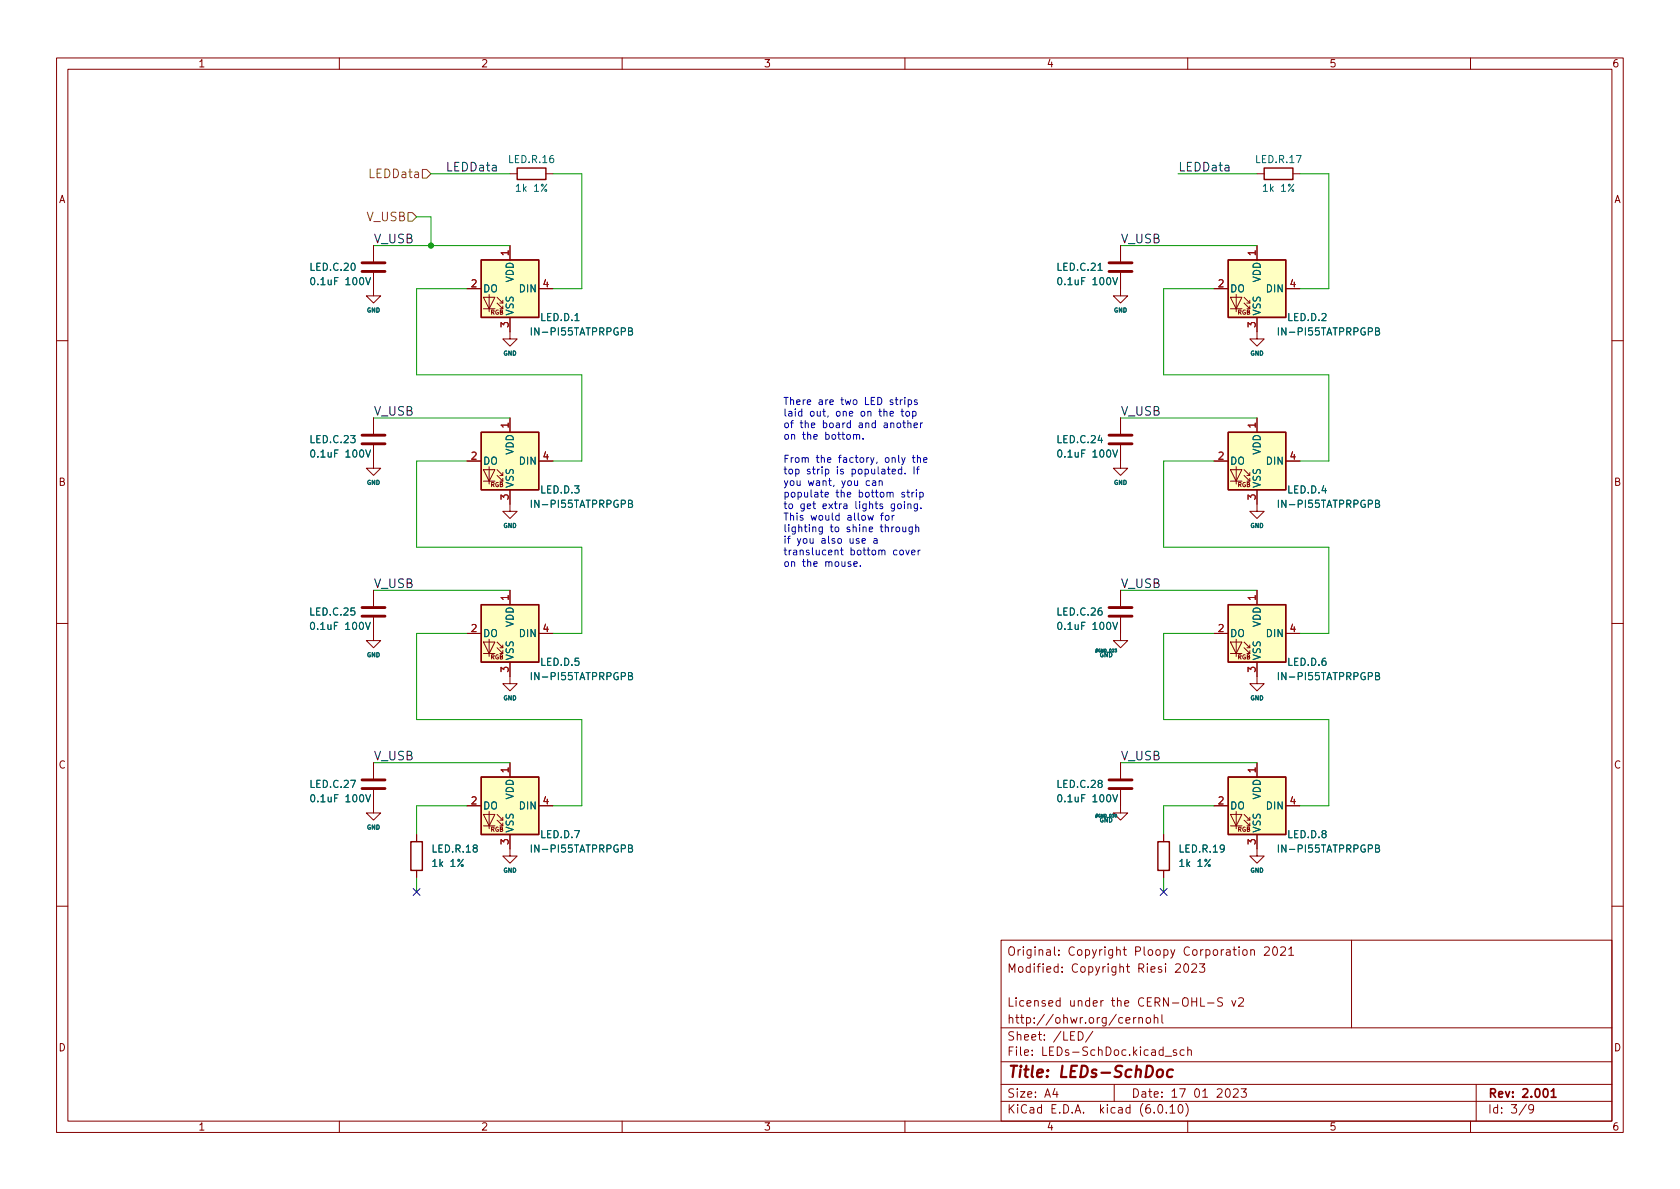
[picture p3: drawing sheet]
<svg xmlns="http://www.w3.org/2000/svg" width="297mm" height="210mm" viewBox="0 0 297 210" stroke-linecap="round" stroke-linejoin="round" font-family="sans-serif">
<g fill="none" stroke="#840000" stroke-width=".18">
<path d="M10 10.2h277v190.1h-277zM12 12.2h273v186.1h-273zM60 10.2v2M110 10.2v2M160 10.2v2M210 10.2v2M260 10.2v2M90.2 30.7h1.2M96.5 30.7h1.3M222.2 30.7h1.3M228.6 30.7h1.3M66 48.3v4h1.3l-1.3 1.3-1.2-1.3h1.2"/>
<path d="M66 43.4v2.8M82.5 51h2.6M85.5 52.6h2l-1 2zM85.5 54.6h2M86.5 52.1v3M87.9 53.6l1 1v-.5M87.9 52.6l1 1v-.5M88.4 53.6h.5M90.2 56.1v3.8h1.2l-1.2 1.3-1.3-1.3h1.3M90.2 43.4v2.6M95.2 51h2.6M198.1 48.3v4h1.3l-1.3 1.3-1.3-1.3h1.3"/>
<path d="M198.1 43.4v2.8M214.6 51h2.6M217.6 52.6h2l-1 2zM217.6 54.6h2M218.6 52.1v3M220 53.6l1 1v-.5M220 52.6l1 1v-.5M220.5 53.6h.5M222.2 56.1v3.8h1.3l-1.3 1.3-1.2-1.3h1.2M222.2 43.4v2.6M227.3 51h2.6M10 60.2h2"/>
<path d="M66 78.7v4.1h1.3l-1.3 1.3-1.2-1.3h1.2M66 73.9v2.8M90.2 73.9v2.5M198.1 78.7v4.1h1.3l-1.3 1.3-1.3-1.3h1.3M198.1 73.9v2.8M222.2 73.9v2.5M285 60.2h2M82.5 81.5h2.6M85.5 83.1h2l-1 2zM85.5 85.1h2M86.5 82.5v3.1M87.9 84.1l1 1v-.5"/>
<path d="M87.9 83.1l1 1v-.5M88.4 84.1h.5M90.2 86.6v3.8h1.2l-1.2 1.3-1.3-1.3h1.3M95.2 81.5h2.6M214.6 81.5h2.6M217.6 83.1h2l-1 2zM217.6 85.1h2M218.6 82.5v3.1M220 84.1l1 1v-.5M220 83.1l1 1v-.5M220.5 84.1h.5M222.2 86.6v3.8h1.3l-1.3 1.3-1.2-1.3h1.2"/>
<path d="M227.3 81.5h2.6M10 110.2h2M66 109.2v4.1h1.3l-1.3 1.2-1.2-1.2h1.2M66 104.4v2.8M82.5 112h2.6M85.5 113.5h2l-1 2.1zM85.5 115.6h2M86.5 113v3.1M87.9 114.5l1 1.1v-.5M87.9 113.5l1 1v-.5M88.4 114.5h.5M90.2 117.1v3.8h1.2l-1.2 1.3-1.3-1.3h1.3"/>
<path d="M90.2 104.4v2.5M95.2 112h2.6M198.1 109.2v4.1h1.3l-1.3 1.2-1.3-1.2h1.3M198.1 104.4v2.8M214.6 112h2.6M217.6 113.5h2l-1 2.1zM217.6 115.6h2M218.6 113v3.1M220 114.5l1 1.1v-.5M220 113.5l1 1v-.5M220.5 114.5h.5M222.2 117.1v3.8h1.3l-1.3 1.3-1.2-1.3h1.2"/>
<path d="M222.2 104.4v2.5M227.3 112h2.6M285 110.2h2M66 139.7v4.1h1.3l-1.3 1.2-1.2-1.2h1.2M66 134.9v2.8M90.2 134.9v2.5M198.1 139.7v4.1h1.3l-1.3 1.2-1.3-1.2h1.3M198.1 134.9v2.8M222.2 134.9v2.5M73.7 147.6v1.2M73.7 153.9v1.3M82.5 142.5h2.6"/>
<path d="M85.5 144h2l-1 2zM85.5 146h2M86.5 143.5v3.1M87.9 145l1 1v-.5M87.9 144l1 1v-.5M88.4 145h.5M90.2 147.6v3.8h1.2l-1.2 1.2-1.3-1.2h1.3M95.2 142.5h2.6M205.7 147.6v1.2M205.7 153.9v1.3M214.6 142.5h2.6M217.6 144h2l-1 2z"/>
<path d="M217.6 146h2M218.6 143.5v3.1M220 145l1 1v-.5M220 144l1 1v-.5M220.5 145h.5M222.2 147.6v3.8h1.3l-1.3 1.2-1.2-1.2h1.2M227.3 142.5h2.6M10 160.2h2M177 166.3h108v32h-108zM200.4 179.9v1M200.9 179.9l-.3 .1-.2 .2M201.4 179.9v1"/>
<path d="M204.1 179.4v1.5M205.4 179.4v1.3l.2 .2M207.9 170.6l.5-.2 .2 .2 .1 .3-.9 1h.9M209.4 170.6l.2-.2a.81 .81 0 0 1 .6 .7 .81 .81 0 0 1-.3 .8h-.1a.81 .81 0 0 1-.4-1.3zM210.7 170.6l.6-.2 .2 .2 .1 .3-1 1h1M212.1 170.4h.9l-.5 .6 .4 .1v.7l-.2 .1h-.4l-.2-.1M212.3 176.4v1.5h.7M213.5 177.4h1.1M216.1 176.5l-.5-.1-.3 .3 .1 .4 .7 .3v.4l-.2 .1h-.6M217.8 176.9l.3 1 .4-1M219 176.6l.6-.2 .2 .2 .1 .3-1 1h1M219.8 168.1l.2-.2 .4 .2 .1 .5-.1 .3h-.4l-.2-.1z"/>
<path d="M221.1 168.1l.3-.2 .3 .1 .1 .9M221.1 167.9v1M223.6 167.6l.5-.2 .3 .2v.3l-.9 1h.9M225.2 167.5l.2-.1a.81 .81 0 0 1 .5 .7 .81 .81 0 0 1-.3 .8h-.1a.81 .81 0 0 1-.6-.6 .81 .81 0 0 1 .3-.8zM226.4 167.6l.6-.2 .2 .2 .1 .3-.9 1h.9M227.9 167.9l.4-.5v1.5M227.9 168.9h.8M239 166.3v15.5M285 160.2h2M60 198.3v2M110 198.3v2M160 198.3v2"/>
<path d="M177 194.8h108M177 191.8h108M177 187.8h108M177 181.8h108M186.5 192.5l-.4 1h1M186.9 193v1M190.6 182.4a.76 .76 0 0 1 .9 .8 .76 .76 0 0 1-.9 .7zM193.2 182.4l-1.3 1.9M197 191.8v3M199.1 180.4l.7-.1-.1-.3-.4-.1-.2 .2v.8h.6M201.4 180.1l.2-.2 .3 .1 .1 .9M202.7 180.1l.2-.2 .5 .2v.5l-.1 .3h-.4l-.2-.1z"/>
<path d="M204.1 180.1l.2-.2 .3 .1 .1 .9M204.9 195.4l.2-.1a.81 .81 0 0 1 .6 .7 .81 .81 0 0 1-.3 .8h-.2a.81 .81 0 0 1-.6-.6 .81 .81 0 0 1 .3-.8zM206 186.8h1.1M206.2 196.7v.1M206.9 195.8l.4-.5v1.5M206.9 196.8h.8M208 185.7l-.4-.1-.2 .2 .1 .3 .5 .1v.4h-.6M208.5 195.4l.1-.1a.81 .81 0 0 1 .6 .7 .81 .81 0 0 1-.3 .8h-.1a.81 .81 0 0 1-.6-.6 .81 .81 0 0 1 .3-.8zM209.4 185.7l-.5-.1-.3 .3v.4l.2 .3h.6M209.6 195.1a1.72 1.72 0 0 1 0 2.3M210 198.3v2M210 185.8l.2-.2 .4 .1v.9"/>
<path d="M210 185.1v1.5M216.8 192.7l.2-.2a.81 .81 0 0 1 .6 .7 .81 .81 0 0 1-.3 .8h-.2a.81 .81 0 0 1-.3-1.3zM218.1 192.7l.5-.2 .3 .2v.3l-.9 1h.9M219.4 192.5h1l-.5 .6 .4 .1v.7l-.2 .1h-.5l-.2-.1M260 198.3v2M261 191.8v6.5M269.9 195.3l-1.3 1.9M271.2 196l-.3 .3h-.3l-.3-.3 .1-.6 .5-.1 .2 .2a.99 .99 0 0 1-.4 1.3h-.3"/>
</g>
<path d="M273.1 192.6l.1-.1a.8 .8 0 0 1 .5 .8 .8 .8 0 0 1-.5 .7 .99 .99 0 0 1-.1-1.4zM274.3 193l.4-.5v1.5M274.3 194h.8" fill="none" stroke="#840000" stroke-width=".3"/>
<path d="M204.7 189.3a.52 .52 0 0 1 .5-.2 .52 .52 0 0 1 .4 .4v.6a.55 .55 0 0 1-.6 .4 .55 .55 0 0 1-.5-.4zM207.4 189.2a.66 .66 0 0 0-1 .3l-.1 .6 .2 .3 .2 .1 .5-.1" fill="none" stroke="#840000" stroke-width=".4"/>
<g fill="#ffffc2" stroke="#ffffc2" stroke-width=".18">
<path d="M85.1 137.4h10.1v10.2h-10.1z"/>
<path d="M85.1 46h10.1v10.1h-10.1z"/>
<path d="M217.2 106.9h10.1v10.2h-10.1z"/>
<path d="M85.1 76.4h10.1v10.2h-10.1z"/>
<path d="M85.1 106.9h10.1v10.2h-10.1z"/>
<path d="M217.2 76.4h10.1v10.2h-10.1z"/>
<path d="M217.2 46h10.1v10.1h-10.1z"/>
<path d="M217.2 137.4h10.1v10.2h-10.1z"/>
</g>
<path d="M91.4 29.7h5.1v2h-5.1zM223.5 29.7h5.1v2h-5.1zM85.1 46h10.1v10.1h-10.1zM217.2 46h10.1v10.1h-10.1zM85.1 76.4h10.1v10.2h-10.1zM217.2 76.4h10.1v10.2h-10.1zM85.1 106.9h10.1v10.2h-10.1zM217.2 106.9h10.1v10.2h-10.1zM85.1 137.4h10.1v10.2h-10.1zM217.2 137.4h10.1v10.2h-10.1zM72.6 148.8h2.1v5.1h-2.1zM204.7 148.8h2.1v5.1h-2.1z" fill="none" stroke="#840000" stroke-width=".25"/>
<g fill="none" stroke="#006464" stroke-width=".18">
<path d="M55.1 49.2l.1-.1a.68 .68 0 0 1 .5 .6 .68 .68 0 0 1-.5 .7l-.1-.2-.2-.3zM64.7 49.1l.4 1.3 .4-1.3M93.9 58v1.2M111.1 58.6l.6-.1 .1-.2-.1-.2-.6-.1v1.2h.5l.2-.1 .1-.3-.4-.2M187.2 49.1h.1a.68 .68 0 0 1 .5 .6 .68 .68 0 0 1-.5 .7 .84 .84 0 0 1-.1-1.3zM196.7 49.1l.5 1.3 .4-1.3M226 58v1.2M243.2 58.6l.5-.1 .2-.2-.1-.2-.6-.1v1.2h.5l.2-.1v-.3l-.3-.2M55.1 79.7l.1-.1a.68 .68 0 0 1 .5 .6 .68 .68 0 0 1-.5 .6l-.1-.1-.2-.4zM64.7 79.6l.4 1.2 .4-1.2M187.2 79.6h.1a.68 .68 0 0 1 .5 .6 .68 .68 0 0 1-.5 .6 .84 .84 0 0 1-.1-1.2zM196.7 79.6l.5 1.2 .4-1.2"/>
<path d="M93.9 88.5v1.2M111.1 89.1l.6-.1 .1-.2-.1-.2-.6-.1v1.2h.5l.2-.1 .1-.3-.4-.2M226 88.5v1.2M243.2 89.1l.5-.1 .2-.2-.1-.2-.6-.1v1.2h.5l.2-.1v-.3l-.3-.2M55.1 110.1l.1-.1a.68 .68 0 0 1 .4 .7 .68 .68 0 0 1-.4 .6 .84 .84 0 0 1-.1-1.2zM64.6 110l.5 1.3 .4-1.3M93.9 118.9v1.3M111.1 119.5h.6l.1-.2-.1-.2-.6-.2v1.3h.5l.2-.1 .1-.3-.4-.3M187.2 110.1l.1-.1a.68 .68 0 0 1 .5 .7 .68 .68 0 0 1-.5 .6 .84 .84 0 0 1-.1-1.2zM196.7 110l.5 1.3 .4-1.3M226 118.9v1.3M243.2 119.5h.5l.2-.2-.1-.2-.6-.2v1.3h.5l.2-.1v-.3l-.3-.3"/>
<path d="M55.1 140.6l.1-.1a.68 .68 0 0 1 .5 .7 .68 .68 0 0 1-.5 .6l-.1-.1-.2-.4zM64.7 140.5l.4 1.3 .4-1.3M93.9 149.4v1.3M111.1 150h.6l.1-.2-.1-.3-.6-.1v1.3h.5l.2-.1 .1-.3-.4-.3M187.2 140.6l.1-.1a.68 .68 0 0 1 .5 .7 .68 .68 0 0 1-.5 .6 .84 .84 0 0 1-.1-1.2zM196.7 140.5l.5 1.3 .4-1.3M226 149.4v1.3M243.2 150h.5l.2-.2-.1-.3-.6-.1v1.3h.5l.2-.1v-.3l-.3-.3"/>
</g>
<g fill="none" stroke="#840000" stroke-width=".51">
<path d="M64 46.5h4.1M64 48h4.1M196.1 46.5h4.1M196.1 48h4.1M64 77h4.1M64 78.5h4.1M196.1 77h4.1M196.1 78.5h4.1M64 107.4h4.1M64 109h4.1M196.1 107.4h4.1M196.1 109h4.1"/>
<path d="M64 137.9h4.1M64 139.4h4.1M196.1 137.9h4.1M196.1 139.4h4.1"/>
</g>
<path d="M72.1 37.6h.8l.8 .7-.8 .8h-.8zM74.7 30h.7l.8 .7-.8 .8h-.7z" fill="none" stroke="#725600" stroke-width=".18"/>
<g fill="none" stroke="#0000c2" stroke-width=".18">
<path d="M149.8 77l.1-.2 .4 .2 .1 .4-.2 .2-.3 .1-.1-.1zM150.9 77l.2-.2 .3 .1v.8M150.9 76.8v.9M151.4 77l.2-.2 .3 .1 .1 .8M152.6 77.6v.1M157.4 73.2l.6-.2-.1-.2-.3-.1-.2 .2v.6h.5M158.3 70.7h.5M158.5 70.3v1.1l.3 .1M158.6 74.9l.2-.1 .4 .1v.5l-.1 .2h-.3l-.2-.1zM159.2 70.7v.8M159.3 72.7h.5M159.5 72.3v1.1l.3 .2"/>
<path d="M159.6 70.7l-.4 .2M159.6 74.8h.5M159.8 74.4v1.1l.3 .1M160 70.3v.1M160 70.7v.8M160.3 72.8l.3-.1 .2 .3v.3l-.2 .3-.3-.1-.1-.2zM160.5 74.9l.2-.1h.3l.1 .8M160.5 74.4v1.2M160.6 70.8l.3-.1 .3 .2-.1 .6h-.5M160.6 70.7v1.3M161.4 72.8l.3-.1 .3 .3-.1 .5h-.5M161.4 72.7v1.3"/>
<path d="M161.6 75.2l.6-.1v-.3h-.4l-.2 .2 .1 .6h.5M162.2 70.8l-.3-.1-.2 .2v.2l.5 .1v.3h-.5M162.8 74.8v.8M163.1 74.8l-.3 .2M150.4 99.4l-.3-.1-.2 .2 .1 .2 .4 .1v.3h-.5M151 99.7l.6-.1-.1-.2-.4-.1-.1 .2v.6h.5M151.9 95.3l-.3-.1-.2 .2v.2l.5 .1v.3h-.5M152.4 95.7l.6-.2v-.2l-.4-.1-.2 .2 .1 .6h.5M153.7 85.1l-.3-.1-.3 .3 .2 .5h.4M154.3 85.1h.5v.8M154.5 95.3h.5l.1 .8M154.8 85.3l-.4 .1-.2 .2 .2 .3 .4-.1"/>
<path d="M155.1 95.5l-.4 .1-.2 .2 .2 .3 .4-.1M155.4 85.1l.2-.1 .3 .1 .1 .8M155.4 85v.9M155.7 91.1h.5M156.2 90.7l-.3 .2v1.1M156.6 91.2l.4-.1 .2 .3v.3l-.2 .3-.4-.1-.1-.2zM156.9 83h.5M157.1 82.5v1.1l.3 .2M157.7 83.4l.6-.1v-.3h-.4l-.2 .1 .1 .7h.5M157.7 91.1v.9M158 93.2l-.3 .2M158.1 91.1l-.4 .3"/>
<path d="M158.2 89.1v1l-.3 .3-.3-.1M158.2 89.2l-.4-.1-.2 .2 .1 .6h.5M158.5 93.2h.3l.3 .2v.4l-.3 .2h-.3l-.1-.2zM158.6 97.3h-.4l-.2 .2 .1 .6h.5M158.8 89.2l.3-.1 .3 .2v.4l-.3 .2h-.3l-.1-.2zM158.9 80.5v1.1l.2 .2M159.2 97.3h.3l.2 .2v.4l-.2 .2h-.3l-.1-.2zM159.4 83h-.3l-.3 .2 .1 .6h.5M159.4 80.9l.3 .9M159.4 82.5v1.3M159.6 93.2l.1 .8h.3l.2-.1M159.9 87.1h-.3l-.2 .1 .1 .2 .4 .1v.3h-.5"/>
<path d="M159.9 88.7v.1M159.9 89.1v.8M160 80.9l-.4 1.2-.2 .1M160 83.7v.1M160.2 97.3l.3 .8 .3-.8M160.2 93.2v.8M160.3 87.1h.5M160.5 86.6v1.1l.3 .2M160.5 89.2l.2-.1 .3 .1 .1 .7M160.5 89.1v.8M161.2 97.7l.6-.1-.1-.3h-.3l-.2 .2v.6h.5M161.2 87.1v.8"/>
<path d="M161.3 93.2v1l-.2 .3-.3-.1M161.3 93.2h-.4l-.2 .2 .1 .6h.5M161.3 80.9h.5M161.5 80.5v1.1l.3 .2M161.6 87.1l-.4 .2M161.6 82.5v1.3M161.9 93.3l.2-.1h.3l.1 .8M161.9 92.8v1.2M162 86.6v.2M162 83h.5M162 87.1v.8M162.2 81l.2-.1 .3 .1 .1 .8"/>
<path d="M162.2 89.1v1l-.2 .3-.3-.1M162.2 89.2l-.3-.1-.3 .2 .1 .6h.5M162.2 80.5v1.3M162.3 97.3v.8M162.5 82.5l-.3 .2v1.1M162.6 87.1h.4l.2 .2-.1 .5h-.5M162.6 87.1v1.2M162.7 97.3l-.4 .2M162.8 89.8v.1M163.3 81.3l.6-.1-.1-.2-.3-.1-.2 .2 .1 .6h.4M152.1 100v.2"/>
</g>
<g fill="none" stroke="#009600" stroke-width=".18">
<path d="M73.7 38.3h2.5v5.1M76.2 30.7h14M97.8 30.7h5.1v20.3h-5.1M208.3 30.7h13.9M229.9 30.7h5v20.3h-5M66 43.4h24.2M82.5 51h-8.8v15.3h29.2v15.2h-5.1M198.1 43.4h24.1M214.6 51h-8.9v15.3h29.2v15.2h-5M66 73.9h24.2M198.1 73.9h24.1M82.5 81.5h-8.8v15.3h29.2v15.2h-5.1"/>
<path d="M214.6 81.5h-8.9v15.3h29.2v15.2h-5M66 104.4h24.2M82.5 112h-8.8v15.2h29.2v15.3h-5.1M198.1 104.4h24.1M214.6 112h-8.9v15.2h29.2v15.3h-5M66 134.9h24.2M198.1 134.9h24.1M73.7 155.2v2.5M82.5 142.5h-8.8v5.1M205.7 155.2v2.5M214.6 142.5h-8.9v5.1"/>
</g>
<path d="M73.1 157.1l1.2 1.2M74.3 157.1l-1.2 1.2M205.1 157.1l1.2 1.2M206.3 157.1l-1.2 1.2" fill="none" stroke="#000084" stroke-width=".18"/>
<circle cx="76.2" cy="43.4" r=".46" fill="#009600" stroke="#009600" stroke-width=".18"/>
<text font-size="2.8" fill="#840000" x="178" y="190.6">Title: LEDs-SchDoc</text>
<g font-size="2.1" fill="#725600">
<text x="65.6" y="31.5">LEDData</text>
<text x="64.8" y="39.1">V_USB</text>
</g>
<g font-size="2.1" fill="#0f0f0f">
<text x="78.7" y="30.3">LEDData</text>
<text x="208.3" y="30.3">LEDData</text>
<text x="66" y="43">V_USB</text>
<text x="198.1" y="43">V_USB</text>
<text x="66" y="73.5">V_USB</text>
<text x="198.1" y="73.5">V_USB</text>
<text x="66" y="104">V_USB</text>
<text x="198.1" y="104">V_USB</text>
<text x="66" y="134.4">V_USB</text>
<text x="198.1" y="134.4">V_USB</text>
</g>
<g font-size="2.1" fill="#840000">
<text x="178" y="172">Modified: Copyright Riesi 2023</text>
<text x="178" y="169">Original: Copyright Ploopy Corporation 2021</text>
<text x="178" y="178">Licensed under the CERN-OHL-S v2</text>
<text x="178" y="184">Sheet: /LED/</text>
<text x="178" y="181">http://ohwr.org/cernohl</text>
<text x="178" y="186.7">File: LEDs-SchDoc.kicad_sch</text>
<text x="178" y="196.9">KiCad E.D.A. kicad (6.0.10)</text>
<text x="178" y="194.1">Size: A4</text>
<text x="200" y="194.1">Date: 17 01 2023</text>
<text x="263" y="194.1">Rev: 2.001</text>
<text x="263" y="196.9">Id: 3/9</text>
</g>
<g font-size="1.8" fill="#840000">
<text x="35" y="11.9">1</text>
<text x="85" y="11.9">2</text>
<text x="135" y="11.9">3</text>
<text x="185" y="11.9">4</text>
<text x="235" y="11.9">5</text>
<text x="285" y="11.9">6</text>
<text x="10.3" y="35.9">A</text>
<text x="285.3" y="35.9">A</text>
<text x="10.3" y="85.9">B</text>
<text x="285.3" y="85.9">B</text>
<text x="10.3" y="135.9">C</text>
<text x="285.3" y="135.9">C</text>
<text x="10.3" y="185.9">D</text>
<text x="285.3" y="185.9">D</text>
<text x="35" y="199.9">1</text>
<text x="85" y="199.9">2</text>
<text x="135" y="199.9">3</text>
<text x="185" y="199.9">4</text>
<text x="235" y="199.9">5</text>
<text x="285" y="199.9">6</text>
</g>
<g font-size="1.8" fill="#006464">
<text x="90.1" y="28.8">LED.R.16</text>
<text x="222.2" y="28.8">LED.R.17</text>
<text x="91.5" y="33.9">1k 1%</text>
<text x="223.6" y="33.9">1k 1%</text>
<text x="55" y="47.9">LED.C.20</text>
<text x="187.1" y="47.9">LED.C.21</text>
<text x="55.5" y="50.4">0.1uF 100V</text>
<text x="85.3" y="51.7">DO</text>
<text x="90.8" y="50" transform="rotate(-90 90.8 50)">VDD</text>
<text x="92" y="51.7">DIN</text>
<text x="187.6" y="50.4">0.1uF 100V</text>
<text x="217.4" y="51.7">DO</text>
<text x="222.9" y="50" transform="rotate(-90 222.9 50)">VDD</text>
<text x="224" y="51.7">DIN</text>
<text x="90.8" y="55.9" transform="rotate(-90 90.8 55.9)">VSS</text>
<text x="94.4" y="59.3">IN-PI55TATPRPGPB</text>
<text x="95.7" y="56.8">LED.D.1</text>
<text x="222.9" y="55.9" transform="rotate(-90 222.9 55.9)">VSS</text>
<text x="226.5" y="59.3">IN-PI55TATPRPGPB</text>
<text x="227.7" y="56.8">LED.D.2</text>
<text x="55" y="78.4">LED.C.23</text>
<text x="55.5" y="80.9">0.1uF 100V</text>
<text x="85.3" y="82.2">DO</text>
<text x="90.8" y="80.4" transform="rotate(-90 90.8 80.4)">VDD</text>
<text x="92" y="82.2">DIN</text>
<text x="187.1" y="78.4">LED.C.24</text>
<text x="187.6" y="80.9">0.1uF 100V</text>
<text x="217.4" y="82.2">DO</text>
<text x="222.9" y="80.4" transform="rotate(-90 222.9 80.4)">VDD</text>
<text x="224" y="82.2">DIN</text>
<text x="90.8" y="86.4" transform="rotate(-90 90.8 86.4)">VSS</text>
<text x="94.4" y="89.8">IN-PI55TATPRPGPB</text>
<text x="95.7" y="87.2">LED.D.3</text>
<text x="222.9" y="86.4" transform="rotate(-90 222.9 86.4)">VSS</text>
<text x="226.5" y="89.8">IN-PI55TATPRPGPB</text>
<text x="227.7" y="87.2">LED.D.4</text>
<text x="54.9" y="108.8">LED.C.25</text>
<text x="55.5" y="111.4">0.1uF 100V</text>
<text x="85.3" y="112.6">DO</text>
<text x="90.8" y="110.9" transform="rotate(-90 90.8 110.9)">VDD</text>
<text x="92" y="112.6">DIN</text>
<text x="187.1" y="108.8">LED.C.26</text>
<text x="187.6" y="111.4">0.1uF 100V</text>
<text x="217.4" y="112.6">DO</text>
<text x="222.9" y="110.9" transform="rotate(-90 222.9 110.9)">VDD</text>
<text x="224" y="112.6">DIN</text>
<text x="90.8" y="116.8" transform="rotate(-90 90.8 116.8)">VSS</text>
<text x="95.7" y="117.7">LED.D.5</text>
<text x="222.9" y="116.8" transform="rotate(-90 222.9 116.8)">VSS</text>
<text x="227.7" y="117.7">LED.D.6</text>
<text x="94.4" y="120.3">IN-PI55TATPRPGPB</text>
<text x="226.5" y="120.3">IN-PI55TATPRPGPB</text>
<text x="55" y="139.3">LED.C.27</text>
<text x="55.5" y="141.9">0.1uF 100V</text>
<text x="85.3" y="143.1">DO</text>
<text x="90.8" y="141.4" transform="rotate(-90 90.8 141.4)">VDD</text>
<text x="92" y="143.1">DIN</text>
<text x="187.1" y="139.3">LED.C.28</text>
<text x="187.6" y="141.9">0.1uF 100V</text>
<text x="217.4" y="143.1">DO</text>
<text x="222.9" y="141.4" transform="rotate(-90 222.9 141.4)">VDD</text>
<text x="224" y="143.1">DIN</text>
<text x="90.8" y="147.3" transform="rotate(-90 90.8 147.3)">VSS</text>
<text x="95.7" y="148.2">LED.D.7</text>
<text x="222.9" y="147.3" transform="rotate(-90 222.9 147.3)">VSS</text>
<text x="227.7" y="148.2">LED.D.8</text>
<text x="76.6" y="150.7">LED.R.18</text>
<text x="76.7" y="153.3">1k 1%</text>
<text x="94.4" y="150.7">IN-PI55TATPRPGPB</text>
<text x="208.6" y="150.7">LED.R.19</text>
<text x="208.8" y="153.3">1k 1%</text>
<text x="226.5" y="150.7">IN-PI55TATPRPGPB</text>
</g>
<g font-size="1.8" fill="#a90000">
<text x="89.9" y="45.2" transform="rotate(-90 89.9 45.2)">1</text>
<text x="222" y="45.2" transform="rotate(-90 222 45.2)">1</text>
<text x="83.3" y="50.8">2</text>
<text x="96" y="50.8">4</text>
<text x="215.4" y="50.8">2</text>
<text x="228.1" y="50.8">4</text>
<text x="89.9" y="57.9" transform="rotate(-90 89.9 57.9)">3</text>
<text x="222" y="57.9" transform="rotate(-90 222 57.9)">3</text>
<text x="89.9" y="75.7" transform="rotate(-90 89.9 75.7)">1</text>
<text x="222" y="75.7" transform="rotate(-90 222 75.7)">1</text>
<text x="83.3" y="81.3">2</text>
<text x="96" y="81.3">4</text>
<text x="215.4" y="81.3">2</text>
<text x="228.1" y="81.3">4</text>
<text x="89.9" y="88.4" transform="rotate(-90 89.9 88.4)">3</text>
<text x="222" y="88.4" transform="rotate(-90 222 88.4)">3</text>
<text x="89.9" y="106.2" transform="rotate(-90 89.9 106.2)">1</text>
<text x="222" y="106.2" transform="rotate(-90 222 106.2)">1</text>
<text x="83.3" y="111.8">2</text>
<text x="96" y="111.8">4</text>
<text x="215.4" y="111.8">2</text>
<text x="228.1" y="111.8">4</text>
<text x="89.9" y="118.9" transform="rotate(-90 89.9 118.9)">3</text>
<text x="222" y="118.9" transform="rotate(-90 222 118.9)">3</text>
<text x="89.9" y="136.6" transform="rotate(-90 89.9 136.6)">1</text>
<text x="222" y="136.6" transform="rotate(-90 222 136.6)">1</text>
<text x="83.3" y="142.2">2</text>
<text x="96" y="142.2">4</text>
<text x="215.4" y="142.2">2</text>
<text x="228.1" y="142.2">4</text>
<text x="89.9" y="149.3" transform="rotate(-90 89.9 149.3)">3</text>
<text x="222" y="149.3" transform="rotate(-90 222 149.3)">3</text>
</g>
<g font-size="1.8" fill="#0000c2">
<text x="138.4" y="71.6">There are two LED strips</text>
<text x="138.4" y="73.6">laid out, one on the top</text>
<text x="138.4" y="75.7">of the board and another</text>
<text x="138.4" y="77.7">on the bottom.</text>
<text x="138.4" y="81.8">From the factory, only the</text>
<text x="138.4" y="83.9">top strip is populated. If</text>
<text x="138.4" y="85.9">you want, you can</text>
<text x="138.4" y="88">populate the bottom strip</text>
<text x="138.4" y="90">to get extra lights going.</text>
<text x="138.4" y="92.1">This would allow for</text>
<text x="138.4" y="94.1">lighting to shine through</text>
<text x="138.4" y="96.1">if you also use a</text>
<text x="138.4" y="98.2">translucent bottom cover</text>
<text x="138.4" y="100.2">on the mouse.</text>
</g>
<g font-size="1.1" fill="#006464">
<text x="64.9" y="55.2">GND</text>
<text x="196.9" y="55.2">GND</text>
<text x="89" y="62.9">GND</text>
<text x="221.1" y="62.9">GND</text>
<text x="64.9" y="85.7">GND</text>
<text x="196.9" y="85.7">GND</text>
<text x="89" y="93.3">GND</text>
<text x="221.1" y="93.3">GND</text>
<text x="64.9" y="116.2">GND</text>
<text x="194.4" y="116.2">GND</text>
<text x="89" y="123.8">GND</text>
<text x="221.1" y="123.8">GND</text>
<text x="64.9" y="146.7">GND</text>
<text x="194.4" y="145.4">GND</text>
<text x="89" y="154.3">GND</text>
<text x="221.1" y="154.3">GND</text>
</g>
<g font-size="1.1" fill="#840000">
<text x="86.7" y="55.6">RGB</text>
<text x="218.8" y="55.6">RGB</text>
<text x="86.7" y="86.1">RGB</text>
<text x="218.8" y="86.1">RGB</text>
<text x="86.7" y="116.6">RGB</text>
<text x="218.8" y="116.6">RGB</text>
<text x="86.7" y="147.1">RGB</text>
<text x="218.8" y="147.1">RGB</text>
</g>
<g font-size=".7" fill="#006464">
<text x="193.8" y="115.3">#GND_023</text>
<text x="193.8" y="144.5">#GND_030</text>
</g>
</svg>
